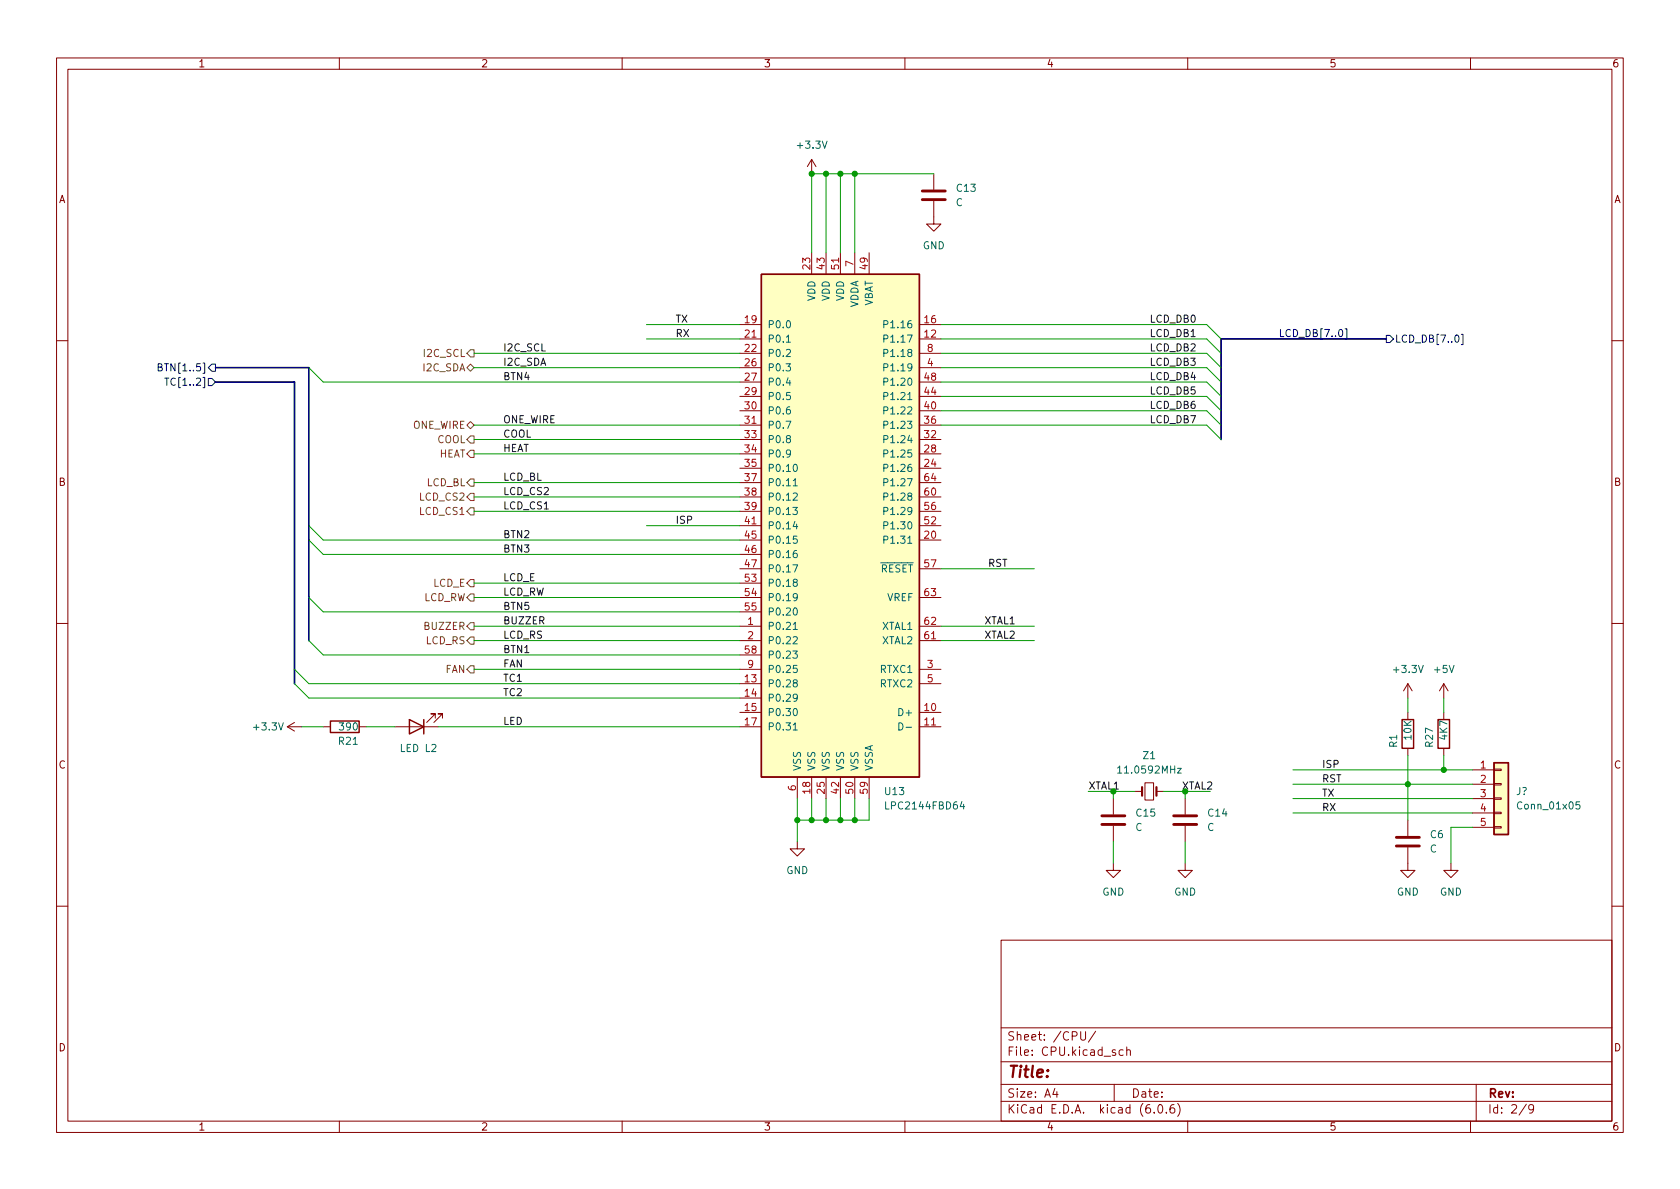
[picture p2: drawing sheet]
<svg xmlns="http://www.w3.org/2000/svg" width="297mm" height="210mm" viewBox="0 0 297 210" stroke-linecap="round" stroke-linejoin="round" font-family="sans-serif">
<g fill="none" stroke="#840000" stroke-width=".18">
<path d="M10 10.2h277v190.1h-277zM12 12.2h273v186.1h-273zM60 10.2v2M110 10.2v2M160 10.2v2M210 10.2v2M260 10.2v2M143.5 28.2l-.8 1.3M143.5 28.2v2.5M143.5 28.2l.8 1.3M165.1 35.6v4h1.3l-1.3 1.3-1.3-1.3h1.3M165.1 30.7v2.8"/>
<path d="M130.8 59.9h3.8M130.8 57.4h3.8M143.5 44.7v3.8M146 44.7v3.8M148.6 44.7v3.8M151.1 44.7v3.8M153.7 44.7v3.8M162.6 59.9h3.8M162.6 57.4h3.8M10 60.2h2M130.8 62.5h3.8M130.8 65h3.8"/>
<path d="M130.8 67.6h3.8M130.8 70.1h3.8M130.8 72.6h3.8M130.8 75.2h3.8M130.8 77.7h3.8M162.6 62.5h3.8M162.6 65h3.8M162.6 67.6h3.8M162.6 70.1h3.8M162.6 72.6h3.8M162.6 75.2h3.8M162.6 77.7h3.8"/>
<path d="M285 60.2h2M130.8 95.5h3.8M130.8 82.8h3.8M130.8 80.3h3.8M130.8 85.3h3.8M130.8 87.9h3.8M130.8 90.4h3.8M130.8 93h3.8M130.8 98h3.8M162.6 95.5h3.8M162.6 82.8h3.8M162.6 80.3h3.8"/>
<path d="M162.6 85.3h3.8M162.6 87.9h3.8M162.6 90.4h3.8M162.6 93h3.8M10 110.2h2M130.8 110.7h3.8M130.8 113.3h3.8M130.8 118.4h3.8M130.8 100.6h3.8M130.8 103.1h3.8M130.8 105.7h3.8M130.8 108.2h3.8"/>
<path d="M130.8 115.8h3.8M162.6 110.7h3.8M162.6 113.3h3.8M162.6 118.4h3.8M162.6 100.6h3.8M162.6 105.7h3.8M285 110.2h2M50.8 128.5l1.3 .8M50.8 128.5h2.5M52.1 127.8l-1.3 .7M57.1 128.5h1.3M63.5 128.5h1.3"/>
<path d="M69.8 128.5h7.7M77 127v-.8h-.8h.8l-1.6 1.6M78.2 127v-.8h-.7h.7l-1.5 1.6M130.8 128.5h3.8M130.8 126h3.8M130.8 120.9h3.8M130.8 123.4h3.8M141 137.4v3.8M143.5 137.4v3.8M146 137.4v3.8M148.6 137.4v3.8M151.1 137.4v3.8"/>
<path d="M153.7 137.4v3.8M162.6 128.5h3.8M162.6 126h3.8M162.6 120.9h3.8M200.7 139.9h1.2M202.4 138.4h1.6v3.1h-1.6zM204.5 139.9h1.2M248.9 120.9l-.7 1.3M248.9 120.9v2.5M248.9 126v1.2M248.9 132.3v1.3M248.9 120.9l.8 1.3"/>
<path d="M255.3 120.9l-.8 1.3M255.3 120.9v2.5M255.3 126v1.2M255.3 132.3v1.3M255.3 120.9l.7 1.3M260.3 136.1h3.9M260.3 138.7h3.9M264.2 138.6h1.2v.2h-1.2zM264.2 136h1.2v.3h-1.2zM141 148.8v1.3h1.2l-1.2 1.3-1.3-1.3h1.3M196.8 152.6v1.3h1.3l-1.3 1.3-1.2-1.3h1.2M196.8 141.2v2.8"/>
<path d="M196.8 146v2.8M209.5 152.6v1.3h1.3l-1.3 1.3-1.2-1.3h1.2M209.5 141.2v2.8M209.5 146v2.8M248.9 149.9v4h1.3l-1.3 1.3-1.3-1.3h1.3M248.9 145v2.8M256.5 152.6v1.3h1.3l-1.3 1.3-1.2-1.3h1.2M260.3 141.2h3.9M260.3 143.8h3.9M260.3 146.3h3.9M264.2 146.2h1.2v.2h-1.2zM264.2 143.6h1.2v.3h-1.2z"/>
<path d="M264.2 141.1h1.2v.2h-1.2zM10 160.2h2M177 166.3h108v32h-108zM285 160.2h2M60 198.3v2M110 198.3v2M160 198.3v2M177 194.8h108M177 191.8h108M177 187.8h108M177 181.8h108M186.5 192.5l-.4 1h1"/>
<path d="M186.9 193v1M191.1 182.4v1.2l.3 .3h.2l.3-.3v-1.2M193.7 182.4l-1.3 1.9M197 191.8v3M198.6 185.7l-.5-.1-.2 .3v.4l.1 .3h.6M199.2 185.8l.2-.2 .4 .1 .1 .9M199.2 185.1v1.5M204.1 196.7v.1M204.9 195.4l.2-.1a.81 .81 0 0 1 .6 .7 .81 .81 0 0 1-.3 .8h-.2a.81 .81 0 0 1-.6-.6 .81 .81 0 0 1 .3-.8zM206.2 196.7v.1M207.6 195.3a.59 .59 0 0 0-.7 .7v.5l.1 .3h.4l.2-.1 .1-.5-.1-.2-.5-.1-.2 .3M208.2 195.1a1.72 1.72 0 0 1 0 2.3"/>
<path d="M210 198.3v2M260 198.3v2M261 191.8v6.5M269.9 195.3l-1.3 1.9M271.2 196l-.3 .3h-.3l-.3-.3 .1-.6 .5-.1 .2 .2a.99 .99 0 0 1-.4 1.3h-.3"/>
</g>
<path d="M134.6 48.5h28v88.9h-28zM58.4 127.5h5.1v2h-5.1zM72.4 127.2l2.5 1.3-2.5 1.3zM74.9 127.2v2.6M247.9 127.2h2v5.1h-2zM254.3 127.2h2v5.1h-2zM264.2 134.9h2.5v12.7h-2.5z" fill="none" stroke="#840000" stroke-width=".25"/>
<path d="M163.1 35.3h4M163.1 33.8h4M194.8 145.8h4.1M194.8 144.3h4.1M207.5 145.8h4.1M207.5 144.3h4.1M246.9 149.6h4.1M246.9 148.1h4.1" fill="none" stroke="#840000" stroke-width=".51"/>
<path d="M201.9 139.2v1.5M204.5 139.2v1.5" fill="none" stroke="#840000" stroke-width=".38"/>
<g fill="none" stroke="#006464" stroke-width=".18">
<path d="M156.3 59.9l.6-.1 .1-.1-.1-.3-.6-.2v1.3M156.3 57.4l.6-.1 .1-.2-.1-.3-.6-.1v1.3M139 60.5h.8M156.3 77.7l.6-.1 .1-.2-.1-.3-.6-.1v1.3M156.3 75.1h.6l.1-.2-.1-.3-.6-.1v1.3M156.3 65l.6-.1 .1-.2-.1-.3-.6-.1v1.3M156.3 72.6l.6-.1 .1-.1-.1-.3-.6-.2v1.3M156.3 70.1l.6-.1 .1-.2-.1-.3-.6-.1v1.3M156.3 67.5h.6l.1-.2-.1-.3-.6-.1v1.2M156.3 62.4h.6l.1-.2-.1-.3-.6-.1v1.3M140.2 89.7h.8l-.4 .5 .3 .1v.6l-.2 .1-.5-.1M140.2 99.9h.8l-.5 1.3"/>
<path d="M140.2 85l.4-.4v1.3M140.2 87.3l.5-.1 .3 .3-.8 1h.8M140.2 85.9h.8M140.4 82.2l.2-.1a.68 .68 0 0 1 .4 .6 .68 .68 0 0 1-.4 .7l-.2-.1-.2-.4zM140.6 92.2l-.4 .9h.8M140.9 97.3l-.4 .1a.86 .86 0 0 0 0 1.2l.4-.1 .1-.4-.3-.3h-.2l-.3 .3M140.9 92.7v.8M140.9 94.8h-.6l-.1 .6 .2-.1h.5l.1 .2-.1 .5-.2 .1-.5-.1M156.3 95.5l.6-.1 .1-.2-.1-.3-.6-.1v1.3M156.3 82.8l.6-.1 .1-.2-.1-.3-.6-.1v1.3M156.3 80.2h.6l.1-.2-.1-.3-.6-.1v1.2M156.3 92.9h.6l.1-.2-.1-.3-.6-.1v1.2"/>
<path d="M156.3 90.4l.6-.1 .1-.2-.1-.3-.6-.1v1.3M156.3 87.8h.6l.1-.2-.1-.3-.6-.1v1.3M156.3 85.3l.6-.1 .1-.1-.1-.3-.6-.2v1.3M140.2 115.1h.8l-.4 .5 .3 .1v.6l-.2 .1-.5-.1M140.2 110.4l.4-.4v1.3M140.2 112.7l.5-.1 .3 .3-.8 1h.8M140.2 111.3h.8M140.4 107.6l.2-.1a.68 .68 0 0 1 .4 .6 .68 .68 0 0 1-.4 .7l-.2-.1-.2-.4zM140.5 103l-.3-.3 .1-.2 .2-.1 .4 .1 .1 .2-.1 .1-.5 .2-.2 .2v.3l.3 .2 .4-.1 .1-.1-.1-.4-.2-.1M140.9 117.7h-.6l-.1 .6 .2-.2 .5 .1 .1 .2-.1 .4-.2 .1-.5-.1M141 105.5l-.3 .2h-.2l-.3-.2 .2-.5h.3l.2 .1a.84 .84 0 0 1-.3 1.1h-.2M140.2 128.2l.4-.4v1.3"/>
<path d="M140.2 129.1h.8M140.4 125.4l.2-.1a.68 .68 0 0 1 .4 .6 .68 .68 0 0 1-.4 .7l-.2-.2-.2-.3zM140.5 120.7l-.3-.2 .1-.2 .2-.1 .4 .1 .1 .1-.1 .2-.5 .2-.2 .2v.2l.3 .3 .4-.1 .1-.2-.1-.3-.2-.2M141 123.3l-.3 .2h-.2l-.3-.2 .2-.5 .3-.1 .2 .2a.84 .84 0 0 1-.3 1.1h-.2M158.9 127.8a.64 .64 0 0 1 .8 .7 .64 .64 0 0 1-.8 .6zM160.2 128.6h1M197.6 135.8l.4-.4v1.3M197.6 136.7h.7M208.2 135.9h.7l-.7 .8h.7M170.1 141.7l-.3 .9h.8M279.3 141.8h-.6l-.1 .6 .2-.1h.4l.2 .2-.1 .4-.2 .2-.5-.2"/>
</g>
<g fill="#ffffc2" stroke="#ffffc2" stroke-width=".18">
<path d="M264.2 134.9h2.5v12.7h-2.5z"/>
<path d="M134.6 48.5h28v88.9h-28z"/>
</g>
<g fill="none" stroke="#725600" stroke-width=".18">
<path d="M82.5 65l.7-.6 .6 .6-.6 .7zM82.5 75.2l.7-.7 .6 .7-.6 .6zM83.2 61.8h.6v1.3h-.6l-.7-.6zM83.2 79.6h.6v1.3h-.6l-.7-.6zM83.2 77.1h.6v1.3h-.6l-.7-.7zM83.2 89.8h.6v1.3h-.6l-.7-.7zM83.2 87.2h.6v1.3h-.6l-.7-.6zM83.2 84.7h.6v1.3h-.6l-.7-.7zM83.2 117.7h.6v1.3h-.6l-.7-.6zM83.2 112.6h.6v1.3h-.6l-.7-.6zM83.2 110.1h.6v1.3h-.6l-.7-.7zM83.2 102.5h.6v1.3h-.6l-.7-.7z"/>
<path d="M83.2 105h.6v1.3h-.6l-.7-.6z"/>
</g>
<path d="M237.8 58.1h.3v1.9h-.3M245.1 59.3h.6l.7 .6-.7 .7h-.6zM258.4 59.1h.3v1.8h-.3M28 64.9h.5l.1-.2v-.3l-.6-.1v1.3h.5l.1-.1 .1-.3-.3-.3M29.1 66.9h.8M29.5 66.9v1.2M36.8 66.9h.7l.6 .7-.6 .6h-.7zM37.5 64.4h.6v1.3h-.6l-.7-.7z" fill="none" stroke="#000084" stroke-width=".18"/>
<path d="M245.1 59.9h-29.2v17.8M38.1 67.6h14v53.3M38.1 65h16.5v48.3" fill="none" stroke="#000084" stroke-width=".3"/>
<g fill="none" stroke="#009600" stroke-width=".18">
<path d="M146 30.7v14M148.6 30.7v14M151.1 30.7v14M165.1 30.7h-21.6v14M114.3 57.4h16.5M114.3 59.9h16.5M166.4 57.4h47l2.5 2.5M166.4 59.9h47l2.5 2.6M54.6 65l2.5 2.6h73.7M83.8 77.7h47M83.8 75.2h47M83.8 62.5h47"/>
<path d="M83.8 65h47M166.4 75.2h47l2.5 2.5M166.4 62.5h47l2.5 2.5M166.4 65h47l2.5 2.6M166.4 67.6h47l2.5 2.5M166.4 72.6h47l2.5 2.6M166.4 70.1h47l2.5 2.5M54.6 93l2.5 2.5h73.7M54.6 95.5l2.5 2.5h73.7M83.8 85.3h47M83.8 90.4h47M83.8 80.3h47"/>
<path d="M83.8 87.9h47M114.3 93h16.5M52.1 118.4l2.5 2.5h76.2M54.6 105.7l2.5 2.5h73.7M54.6 113.3l2.5 2.5h73.7M83.8 110.7h47M83.8 113.3h47M83.8 118.4h47M83.8 105.7h47M83.8 103.1h47M166.4 110.7h16.5M166.4 113.3h16.5"/>
<path d="M166.4 100.6h16.5M52.1 120.9l2.5 2.5h76.2M53.3 128.5h3.8M64.8 128.5h5M77.5 128.5h53.3M192.4 139.9h8.3M196.8 139.9v1.3M205.7 139.9h8.3M209.5 139.9v1.3M228.6 138.7h31.7M228.6 136.1h31.7M248.9 123.4v2.6"/>
<path d="M248.9 133.6v11.4M255.3 123.4v2.6M255.3 133.6v2.5M141 141.2v7.6M143.5 141.2v3.8M146 141.2v3.8M148.6 141.2v3.8M151.1 141.2v3.8M153.7 141.2v3.8h-12.7M196.8 148.8v3.8M209.5 148.8v3.8M228.6 141.2h31.7"/>
<path d="M228.6 143.8h31.7M260.3 146.3h-3.8v6.3"/>
</g>
<g fill="#009600" stroke="#009600" stroke-width=".18">
<circle cx="143.5" cy="30.7" r=".46"/>
<circle cx="151.1" cy="30.7" r=".46"/>
<circle cx="148.6" cy="30.7" r=".46"/>
<circle cx="146" cy="30.7" r=".46"/>
<circle cx="143.5" cy="145" r=".46"/>
<circle cx="148.6" cy="145" r=".46"/>
<circle cx="146" cy="145" r=".46"/>
<circle cx="151.1" cy="145" r=".46"/>
<circle cx="141" cy="145" r=".46"/>
<circle cx="248.9" cy="138.7" r=".46"/>
<circle cx="196.8" cy="139.9" r=".46"/>
<circle cx="255.3" cy="136.1" r=".46"/>
<circle cx="209.5" cy="139.9" r=".46"/>
</g>
<text font-size="2.8" fill="#840000" x="178" y="190.6">Title:</text>
<g font-size="2.1" fill="#840000">
<text x="178" y="184">Sheet: /CPU/</text>
<text x="178" y="186.7">File: CPU.kicad_sch</text>
<text x="178" y="196.9">KiCad E.D.A. kicad (6.0.6)</text>
<text x="178" y="194.1">Size: A4</text>
<text x="200" y="194.1">Date:</text>
<text x="263" y="194.1">Rev:</text>
<text x="263" y="196.9">Id: 2/9</text>
</g>
<g font-size="1.8" fill="#840000">
<text x="35" y="11.9">1</text>
<text x="85" y="11.9">2</text>
<text x="135" y="11.9">3</text>
<text x="185" y="11.9">4</text>
<text x="235" y="11.9">5</text>
<text x="285" y="11.9">6</text>
<text x="10.3" y="35.9">A</text>
<text x="285.3" y="35.9">A</text>
<text x="10.3" y="85.9">B</text>
<text x="285.3" y="85.9">B</text>
<text x="10.3" y="135.9">C</text>
<text x="285.3" y="135.9">C</text>
<text x="10.3" y="185.9">D</text>
<text x="285.3" y="185.9">D</text>
<text x="35" y="199.9">1</text>
<text x="85" y="199.9">2</text>
<text x="135" y="199.9">3</text>
<text x="185" y="199.9">4</text>
<text x="235" y="199.9">5</text>
<text x="285" y="199.9">6</text>
</g>
<g font-size="1.8" fill="#006464">
<text x="141.2" y="26.3">+3.3V</text>
<text x="169.2" y="33.9">C13</text>
<text x="169" y="36.4">C</text>
<text x="163.1" y="44.1">GND</text>
<text x="144.1" y="53.3" transform="rotate(-90 144.1 53.3)">VDD</text>
<text x="146.7" y="53.3" transform="rotate(-90 146.7 53.3)">VDD</text>
<text x="149.2" y="53.3" transform="rotate(-90 149.2 53.3)">VDD</text>
<text x="135.6" y="58">P0.0</text>
<text x="151.8" y="54.5" transform="rotate(-90 151.8 54.5)">VDDA</text>
<text x="154.3" y="54.3" transform="rotate(-90 154.3 54.3)">VBAT</text>
<text x="156.9" y="58">P1.16</text>
<text x="135.6" y="60.6">P0.1</text>
<text x="135.6" y="63.1">P0.2</text>
<text x="135.6" y="65.7">P0.3</text>
<text x="156.9" y="60.6">P1.17</text>
<text x="156.9" y="65.7">P1.19</text>
<text x="156.9" y="63.1">P1.18</text>
<text x="135.6" y="68.2">P0.4</text>
<text x="135.6" y="70.7">P0.5</text>
<text x="156.9" y="70.7">P1.21</text>
<text x="156.9" y="68.2">P1.20</text>
<text x="135.6" y="73.3">P0.6</text>
<text x="135.6" y="75.8">P0.7</text>
<text x="156.9" y="75.8">P1.23</text>
<text x="156.9" y="73.3">P1.22</text>
<text x="135.6" y="78.4">P0.8</text>
<text x="135.6" y="80.9">P0.9</text>
<text x="135.6" y="83.4">P0.10</text>
<text x="156.9" y="83.4">P1.26</text>
<text x="156.9" y="80.9">P1.25</text>
<text x="156.9" y="78.4">P1.24</text>
<text x="135.6" y="86">P0.11</text>
<text x="135.6" y="88.5">P0.12</text>
<text x="156.9" y="88.5">P1.28</text>
<text x="156.9" y="86">P1.27</text>
<text x="135.6" y="91.1">P0.13</text>
<text x="135.6" y="93.6">P0.14</text>
<text x="156.9" y="93.6">P1.30</text>
<text x="156.9" y="91.1">P1.29</text>
<text x="135.6" y="96.1">P0.15</text>
<text x="135.6" y="98.7">P0.16</text>
<text x="135.6" y="101.2">P0.17</text>
<text x="154.3" y="101.2">~{RESET}</text>
<text x="156.9" y="96.1">P1.31</text>
<text x="135.6" y="103.8">P0.18</text>
<text x="135.6" y="106.3">P0.19</text>
<text x="156.8" y="106.3">VREF</text>
<text x="135.6" y="111.4">P0.21</text>
<text x="135.6" y="113.9">P0.22</text>
<text x="135.6" y="108.8">P0.20</text>
<text x="155.9" y="113.9">XTAL2</text>
<text x="155.9" y="111.4">XTAL1</text>
<text x="135.6" y="116.5">P0.23</text>
<text x="135.6" y="119">P0.25</text>
<text x="155.7" y="119">RTXC1</text>
<text x="246.6" y="119">+3.3V</text>
<text x="253.7" y="119">+5V</text>
<text x="135.6" y="121.5">P0.28</text>
<text x="135.6" y="124.1">P0.29</text>
<text x="155.7" y="121.5">RTXC2</text>
<text x="45" y="129.2">+3.3V</text>
<text x="60" y="131.7">R21</text>
<text x="60.1" y="129.2">390</text>
<text x="135.6" y="126.6">P0.30</text>
<text x="135.6" y="129.2">P0.31</text>
<text x="159.2" y="126.6">D+</text>
<text x="249.6" y="130.8" transform="rotate(-90 249.6 130.8)">10K</text>
<text x="255.9" y="130.8" transform="rotate(-90 255.9 130.8)">4K7</text>
<text x="70.6" y="133">LED L2</text>
<text x="141.6" y="136.4" transform="rotate(-90 141.6 136.4)">VSS</text>
<text x="144.1" y="136.4" transform="rotate(-90 144.1 136.4)">VSS</text>
<text x="146.7" y="136.4" transform="rotate(-90 146.7 136.4)">VSS</text>
<text x="149.2" y="136.4" transform="rotate(-90 149.2 136.4)">VSS</text>
<text x="151.8" y="136.4" transform="rotate(-90 151.8 136.4)">VSS</text>
<text x="154.3" y="136.4" transform="rotate(-90 154.3 136.4)">VSSA</text>
<text x="198.2" y="136.8">11.0592MHz</text>
<text x="202.2" y="134.2">Z1</text>
<text x="247" y="132.1" transform="rotate(-90 247 132.1)">R1</text>
<text x="253.4" y="132" transform="rotate(-90 253.4 132)">R27</text>
<text x="156.5" y="140.6">U13</text>
<text x="157" y="143.1">LPC2144FBD64</text>
<text x="268" y="140.6">J?</text>
<text x="268.6" y="143.1">Conn_01x05</text>
<text x="200.7" y="146.9">C</text>
<text x="201" y="144.4">C15</text>
<text x="213.4" y="146.9">C</text>
<text x="213.7" y="144.4">C14</text>
<text x="252.9" y="148.2">C6</text>
<text x="139" y="154.6">GND</text>
<text x="252.8" y="150.7">C</text>
<text x="194.9" y="158.4">GND</text>
<text x="207.6" y="158.4">GND</text>
<text x="247" y="158.4">GND</text>
<text x="254.6" y="158.4">GND</text>
</g>
<g font-size="1.8" fill="#a90000">
<text x="143.3" y="47.6" transform="rotate(-90 143.3 47.6)">23</text>
<text x="145.8" y="47.6" transform="rotate(-90 145.8 47.6)">43</text>
<text x="148.3" y="47.6" transform="rotate(-90 148.3 47.6)">51</text>
<text x="150.9" y="47.1" transform="rotate(-90 150.9 47.1)">7</text>
<text x="153.4" y="47.6" transform="rotate(-90 153.4 47.6)">49</text>
<text x="131.7" y="57.1">19</text>
<text x="131.7" y="59.7">21</text>
<text x="163.5" y="59.7">12</text>
<text x="163.5" y="57.1">16</text>
<text x="131.7" y="62.2">22</text>
<text x="131.7" y="64.8">26</text>
<text x="164" y="64.8">4</text>
<text x="164" y="62.2">8</text>
<text x="131.7" y="67.3">27</text>
<text x="131.7" y="69.8">29</text>
<text x="163.5" y="69.8">44</text>
<text x="163.5" y="67.3">48</text>
<text x="131.7" y="72.4">30</text>
<text x="131.7" y="74.9">31</text>
<text x="131.7" y="77.5">33</text>
<text x="163.5" y="77.5">32</text>
<text x="163.5" y="74.9">36</text>
<text x="163.5" y="72.4">40</text>
<text x="131.7" y="80">34</text>
<text x="131.7" y="82.5">35</text>
<text x="163.5" y="82.5">24</text>
<text x="163.5" y="80">28</text>
<text x="131.7" y="85.1">37</text>
<text x="131.7" y="87.6">38</text>
<text x="163.5" y="87.6">60</text>
<text x="163.5" y="85.1">64</text>
<text x="131.7" y="90.2">39</text>
<text x="131.7" y="92.7">41</text>
<text x="131.7" y="95.2">45</text>
<text x="163.5" y="95.2">20</text>
<text x="163.5" y="92.7">52</text>
<text x="163.5" y="90.2">56</text>
<text x="131.7" y="97.8">46</text>
<text x="131.7" y="100.3">47</text>
<text x="163.5" y="100.3">57</text>
<text x="131.7" y="102.9">53</text>
<text x="131.7" y="105.4">54</text>
<text x="131.7" y="107.9">55</text>
<text x="163.5" y="105.4">63</text>
<text x="132.2" y="110.5">1</text>
<text x="132.2" y="113">2</text>
<text x="163.5" y="113">61</text>
<text x="163.5" y="110.5">62</text>
<text x="131.7" y="115.6">58</text>
<text x="132.2" y="118.1">9</text>
<text x="164" y="118.1">3</text>
<text x="131.7" y="120.6">13</text>
<text x="131.7" y="123.2">14</text>
<text x="131.7" y="125.7">15</text>
<text x="163.5" y="125.7">10</text>
<text x="164" y="120.6">5</text>
<text x="131.7" y="128.3">17</text>
<text x="163.5" y="128.3">11</text>
<text x="261.8" y="135.9">1</text>
<text x="140.7" y="139.8" transform="rotate(-90 140.7 139.8)">6</text>
<text x="143.3" y="140.3" transform="rotate(-90 143.3 140.3)">18</text>
<text x="145.8" y="140.3" transform="rotate(-90 145.8 140.3)">25</text>
<text x="148.3" y="140.3" transform="rotate(-90 148.3 140.3)">42</text>
<text x="150.9" y="140.3" transform="rotate(-90 150.9 140.3)">50</text>
<text x="153.4" y="140.3" transform="rotate(-90 153.4 140.3)">59</text>
<text x="261.8" y="138.4">2</text>
<text x="261.8" y="141">3</text>
<text x="261.8" y="143.5">4</text>
<text x="261.8" y="146">5</text>
</g>
<g font-size="1.8" fill="#0f0f0f">
<text x="119.4" y="57">TX</text>
<text x="119.4" y="59.6">RX</text>
<text x="203.2" y="57">LCD_DB0</text>
<text x="203.2" y="59.6">LCD_DB1</text>
<text x="88.9" y="64.7">I2C_SDA</text>
<text x="88.9" y="62.1">I2C_SCL</text>
<text x="203.2" y="62.1">LCD_DB2</text>
<text x="203.2" y="64.7">LCD_DB3</text>
<text x="88.9" y="67.2">BTN4</text>
<text x="203.2" y="67.2">LCD_DB4</text>
<text x="203.2" y="69.7">LCD_DB5</text>
<text x="88.9" y="74.8">ONE_WIRE</text>
<text x="88.9" y="77.4">COOL</text>
<text x="203.2" y="74.8">LCD_DB7</text>
<text x="203.2" y="72.3">LCD_DB6</text>
<text x="88.9" y="79.9">HEAT</text>
<text x="88.9" y="87.5">LCD_CS2</text>
<text x="88.9" y="85">LCD_BL</text>
<text x="88.9" y="95.1">BTN2</text>
<text x="88.9" y="90.1">LCD_CS1</text>
<text x="119.4" y="92.6">ISP</text>
<text x="88.9" y="97.7">BTN3</text>
<text x="174.6" y="100.2">RST</text>
<text x="88.9" y="105.3">LCD_RW</text>
<text x="88.9" y="102.8">LCD_E</text>
<text x="88.9" y="107.8">BTN5</text>
<text x="88.9" y="112.9">LCD_RS</text>
<text x="88.9" y="110.4">BUZZER</text>
<text x="174" y="112.9">XTAL2</text>
<text x="174" y="110.4">XTAL1</text>
<text x="88.9" y="118">FAN</text>
<text x="88.9" y="115.5">BTN1</text>
<text x="88.9" y="123.1">TC2</text>
<text x="88.9" y="120.5">TC1</text>
<text x="88.9" y="128.2">LED</text>
<text x="233.7" y="135.8">ISP</text>
<text x="192.4" y="139.6">XTAL1</text>
<text x="208.9" y="139.6">XTAL2</text>
<text x="233.7" y="143.4">RX</text>
<text x="233.7" y="140.9">TX</text>
<text x="233.7" y="138.3">RST</text>
</g>
<g font-size="1.8" fill="#000084">
<text x="226" y="59.6">LCD_DB[7..0]</text>
<text x="28.9" y="65.7">BTN[1..5]</text>
<text x="246.6" y="60.6">LCD_DB[7..0]</text>
<text x="30.2" y="68.2">TC[1..2]</text>
</g>
<g font-size="1.8" fill="#725600">
<text x="74.9" y="65.7">I2C_SDA</text>
<text x="75.1" y="63.1">I2C_SCL</text>
<text x="72.9" y="75.8">ONE_WIRE</text>
<text x="77.2" y="78.4">COOL</text>
<text x="77.5" y="80.9">HEAT</text>
<text x="74.3" y="88.5">LCD_CS2</text>
<text x="75.4" y="86">LCD_BL</text>
<text x="74.3" y="91.1">LCD_CS1</text>
<text x="74.8" y="106.3">LCD_RW</text>
<text x="76.6" y="103.8">LCD_E</text>
<text x="75.2" y="111.4">BUZZER</text>
<text x="75.3" y="113.9">LCD_RS</text>
<text x="78.7" y="119">FAN</text>
</g>
</svg>
